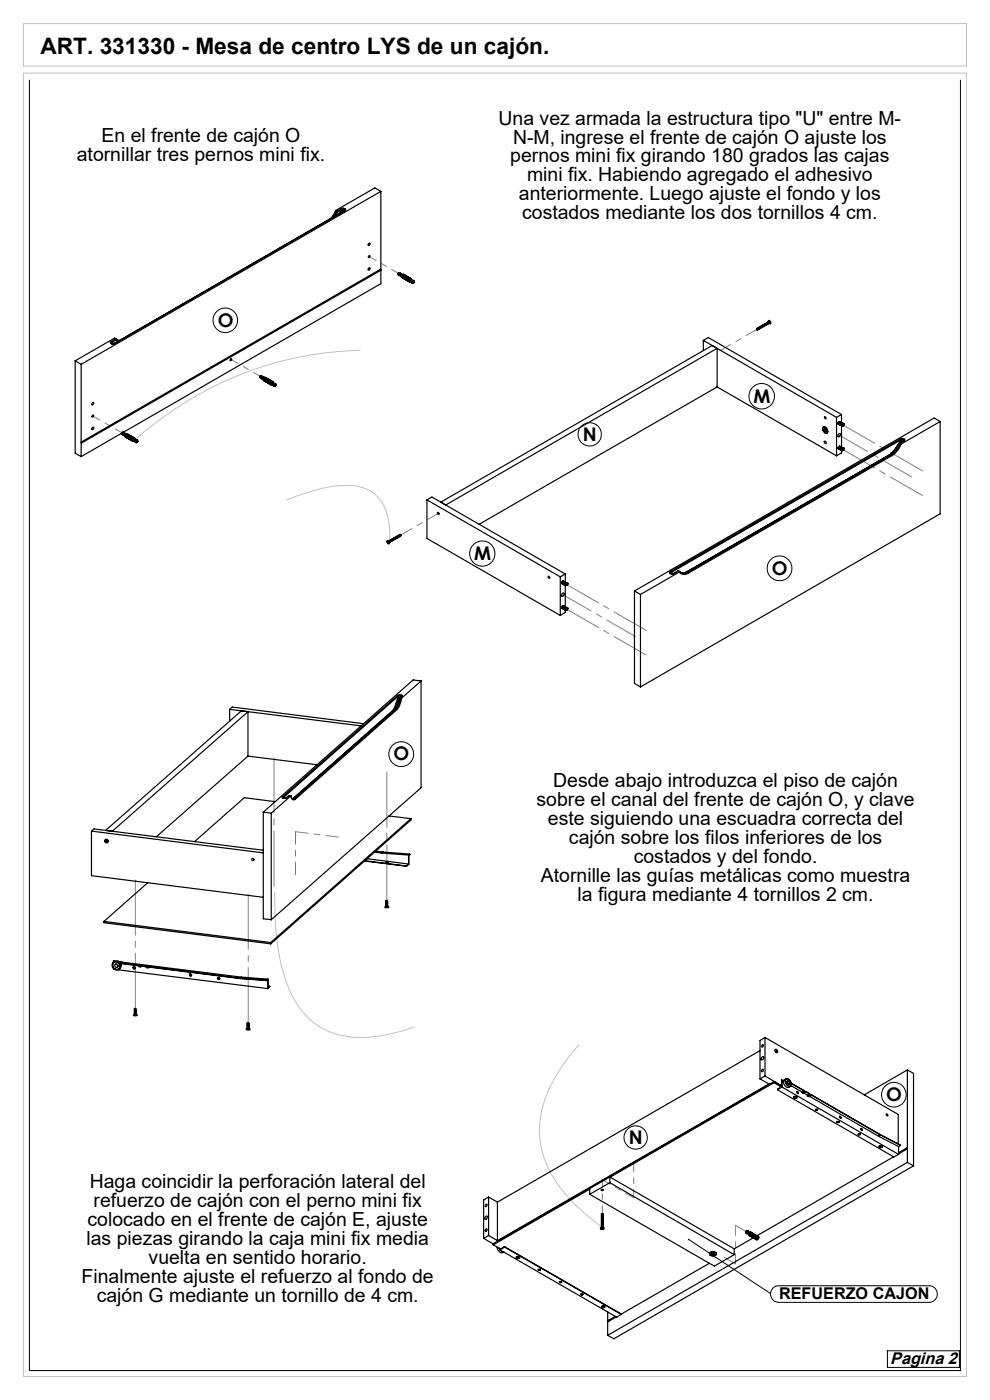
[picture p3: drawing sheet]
<svg xmlns="http://www.w3.org/2000/svg" width="210mm" height="297mm" viewBox="0 0 210 297" stroke-linecap="round" stroke-linejoin="round" font-family="sans-serif">
<path d="M5 15.5h200v276.5h-200zM5 5h200v9h-200zM76.4 74.3a74.7 74.7 0 0 0-48.2 19.3M60.7 106.1a33.9 33.9 0 0 1 13.4-3.1 7.9 7.9 0 0 1 8.1 6.5l.4 2.1v3.6M58.3 189.2a52 52 0 0 0 3 20.6 15.6 15.6 0 0 0 11 9.8 27.2 27.2 0 0 0 13.9-1.2l1.6-.5M122.8 221.6a33.5 33.5 0 0 0-7.9 14 19.4 19.4 0 0 0 4.8 17.4 42.8 42.8 0 0 0 8.2 7.5" fill="none" stroke="#c0c0c0" stroke-width=".21"/>
<g fill="none" stroke="#000" stroke-width=".21">
<path d="M6.2 17v273.8h197.5v-273.8M146.1 263l17.3 11.4M164 273.2l1-.4h32.1a1.76 1.76 0 0 1 1.7 1.7 1.76 1.76 0 0 1-1.7 1.8h-31.9a1.78 1.78 0 0 1-1.6-1.1 1.78 1.78 0 0 1 .4-2zM188.2 286.6h15.3v3.5h-15.3z"/>
<circle cx="47.8" cy="67.9" r="2.61"/>
<circle cx="125.1" cy="92.1" r="2.46"/>
<circle cx="161.6" cy="84.1" r="2.7"/>
<circle cx="102.3" cy="117.4" r="2.67"/>
<circle cx="165.4" cy="120.6" r="2.63"/>
<circle cx="85.1" cy="160" r="2.63"/>
<circle cx="189.6" cy="232.2" r="2.61"/>
<circle cx="134.8" cy="241.3" r="2.48"/>
</g>
<path d="M58.1 188v-27.2M82.1 191v-27.2M28.7 213.9v-27.2M52.7 217v-27.3" fill="none" stroke="#808080" stroke-width=".21" stroke-dasharray="15.2 1.3 1.3 1.3" stroke-dashoffset="3.5"/>
<path d="M152.7 74.4l7.9-4.5M93 108.9l-7.9 4.6M62.7 176.4v9.2M71.8 177.6l-9.1-1.2" fill="none" stroke="#808080" stroke-width=".21" stroke-dasharray="15.2 1.3 1.3 1.3" stroke-dashoffset="12.6"/>
<path d="M178.7 90.1l17 9.8M178.7 95.3l17 9.8M120.1 123.9l17 9.8M137.1 139l-17-9.8" fill="none" stroke="#808080" stroke-width=".21" stroke-dasharray="15.2 1.3 1.3 1.3" stroke-dashoffset="7.3"/>
<path d="M178 92.3l15.3 8.9M134.7 135l-15.3-8.9" fill="none" stroke="#808080" stroke-width=".21" stroke-dasharray="15.2 1.3 1.3 1.3" stroke-dashoffset="8.3"/>
<path d="M84.5 58l-6.2-3.6M49 76.3l6.2 3.6M19.7 88.3l6.2 3.5" fill="none" stroke="#808080" stroke-width=".21" stroke-dasharray="15.2 1.3 1.3 1.3" stroke-dashoffset="13.6"/>
<path d="M127.8 257.5v-7.2M134.4 254.1v-7.2" fill="none" stroke="#808080" stroke-width=".21" stroke-dasharray="15.2 1.3 1.3 1.3" stroke-dashoffset="13.5"/>
<path d="M127.8 250.3l6.6 3.8" fill="none" stroke="#808080" stroke-width=".21" stroke-dasharray="15.2 1.3 1.3 1.3" stroke-dashoffset="13.3"/>
<path d="M156 268.1l-2.3-1.4M158.4 261.3l-2.4-1.4" fill="none" stroke="#808080" stroke-width=".21" stroke-dasharray="15.2 1.3 1.3 1.3"/>
<path d="M156 259.9v8.2" fill="none" stroke="#808080" stroke-width=".21" stroke-dasharray="15.2 1.3 1.3 1.3" stroke-dashoffset="13.1"/>
<path d="M146 262.9a.16 .16 0 0 1 .2 0 .16 .16 0 0 1-.1 .2 .16 .16 0 0 1-.2-.2l.2 .1z" fill="#000"/>
<g fill="none" stroke="#000" stroke-width=".25">
<path d="M71.2 44.7l-1 1.7M71.2 44.7v.1M71.2 44.8l-.9 1.4M71.2 44.7l.3 .1M71.2 44.8l.2 .1M71.4 44.9l.2 .1M71.4 44.9l-.6 1.1M71.5 44.8l.1 .2M71.5 44.8l-.1 .1M71.6 45l-.4 .8M72.4 44.3l.1 .1M72.4 44.3l-.9 .5"/>
<path d="M72.5 44.4l-.9 .6M72.5 44.4l-.5 .9M72.9 44.3l-.4 .1M72.9 44.3l.3 .1M72.9 44.3l-.5 .7M73 44.2l-.6 .1M73 44.2l-.1 .1M73 44.2l.2 .2M73.1 44.7h.1M73.1 44.7l-48.9 28.2M73.1 44.7l-48.8 28.2M73.2 44.4l-.1 .3"/>
<path d="M73.2 44.4l-.2 .3M73.2 44.4l.1 .1-.2 .2M73.2 44.4h.1M78.1 51.7l.4-.1a.31 .31 0 0 1-.1 .3 .31 .31 0 0 1-.3 .1zM78.2 56.9l.3-.1a.26 .26 0 0 1 0 .4 .26 .26 0 0 1-.4 0zM78.2 54.3l.1-.1a.19 .19 0 0 1 .1 .3 .19 .19 0 0 1-.3 0zM80.5 57.2l.3 .2-63.5 36.6M80.8 57.1l-63.5 36.7M80.8 40.6l-1.3-.7-8.3 4.8M80.8 40.6v19.6l-54.6 31.5M80.8 40.6l-63.6 36.7M84.3 58.2l.2 .1"/>
<path d="M84.4 58.1h.1M84.4 58.1l-.1 .1M84.5 58.1v.1M84.5 58.1l-.2 .1M84.7 58.3l-.1-.2 .2-.2a.28 .28 0 0 0-.3 .2 .28 .28 0 0 0 .2 .3M84.7 57.9h-.2l-.1 .2M84.7 58.3h.1M85.2 58.2l-.1-.1-.2 .2 .2 .3M85.3 58.2h-.2l-.1 .3a.19 .19 0 0 1-.2-.2 .19 .19 0 0 1 .2-.2v-.1a.27 .27 0 0 0-.3 .2 .27 .27 0 0 0 .2 .3M85.4 58.6l1.2 .7v.4l-1.2-.8zM85.4 58.7v.2M85.4 58.9l1.1 .6"/>
<path d="M85.4 58.9h.1M85.7 58.4l.1-.1-.3 .2 1.2 .7 .3-.2M85.7 58.4l-.2 .1M85.7 58.4l1.1 .6M87.2 59.1l.1 .3v-.1a.26 .26 0 0 0-.4 .1 .26 .26 0 0 0 .1 .4l.1-.1-.3 .1M87.2 59.1l-1.7-1-.1 .1a.45 .45 0 0 0-.2 .7l1.6 .9M87.2 59.1a.43 .43 0 0 0-.4 .2 .43 .43 0 0 0 0 .5M87.4 59.5l-.4-.1v.2l.3 .2M87.6 59.5l-.3 .1v.4M87.7 59.8h.1M87.7 59.9h.1M87.7 60h.1"/>
<path d="M87.7 59.7v.3M87.7 59.7h.1M87.8 59.5v.5l-.3 .1M87.8 59.8h.1M87.8 59.8l-.2 .2v-.1M15.9 76.5l1.3 .8M15.9 76.5v19.7l1.3 .7M17.2 77.3v19.6M23.5 72.8h.1M23.5 72.8l.2 .2M23.5 72.8l.3 .1M23.5 72.8l.5 .2"/>
<path d="M23.6 72.5l-.2 .2 .1 .1M23.6 72.5l.1 .1M23.7 72.6l-.2 .2M23.7 72.6l.5 .2M23.8 72.9l-.1 .1M23.8 72.9v.1M24.2 72.9l-.4 .1M24.2 72.9h.1M24.3 71.8l.3 .1M24.3 71.8l-8.4 4.7M24.3 72.9l-.6 .1M24.6 71.9l.1 .2"/>
<path d="M24.6 71.9l-1 .6M24.6 71.9l.1 .1M24.6 71.9h.1M24.7 72l.5 .3M24.7 72.1l.3 .3M24.7 72v.1M24.7 72.1l-1 .5M24.8 72.1l.6 .1zM55.3 79.7l-.2 .3M55.5 79.8h-.2l-.1 .2 .1 .1M55.5 79.8v-.1a.28 .28 0 0 0-.3 .2 .28 .28 0 0 0 .1 .3M87.3 60v-.1a.33 .33 0 0 1 .1-.3 .33 .33 0 0 1 .4-.1l-.3 .2v.4"/>
<path d="M87.3 60l.2 .1M149.2 72.2v2.2M149.2 72.2l28.2 16.3M149.2 72.2l1-.6 28.3 16.3M152.1 73.9v8.2M160.6 69.6l.2 .1v.3l-.3-.2zM160.6 69.9v.1M160.6 69.9l.1 .1M160.7 69.6h.2l.1 .3-.2-.3M160.7 70h-.1M160.7 69.7l.2 .1M160.8 69.9h-.1"/>
<path d="M160.9 69.6l.1 .1M160.9 69.5l.2 .3-.1-.3-.2 .1M160.9 69.5h.4v.2l-.2-.2M161 69.5l.1 .2M161.1 69.4h.2l.1 .2-.2-.2M161.1 69.4l.2 .2M161.3 69.4l.1 .1M161.4 69.2l.2 .2M161.5 69.2l.2 .2a.19 .19 0 0 0-.1-.3 .19 .19 0 0 0-.2 .1 .19 .19 0 0 0 .1 .3h.1l-.1-.2h-.2M161.5 69.1h.2l.1 .3-.2-.3M161.6 69.2l.1 .2M161.7 69.1l.2 .1"/>
<path d="M161.8 69l.2 .3-.1-.3-.2 .1M161.9 69l.1 .1M161.9 69.2h.1M161.9 69l.2 .2-.1-.3-.2 .1M162 68.9h.2l.1 .2-.2-.2M162 68.9l.1 .2M162 69.1v.1M162.2 68.8l.2 .3-.2-.4 .1 .3M162.3 68.8l.1 .1M162.3 68.7l.3 .3-.2-.4-.2 .2M162.4 68.6h.2l.1 .3-.2-.3M162.4 68.7l.2 .2"/>
<path d="M162.6 68.6l.1 .2M162.7 68.5l.1 .2M162.8 68.5l.1 .2 .1-.1-.3-.1 .1 .3-.1-.3-.2 .1M162.8 68.4h.2l.1 .2-.2-.2M162.8 68.4l.2 .2M163 68.4l.1 .1M163.1 68h.1a.32 .32 0 0 1 .3 .3 .32 .32 0 0 1-.3 .3v-.3h-.3zM19.5 85.6l.2-.2a.24 .24 0 0 1 .1 .4 .24 .24 0 0 1-.3 0zM19.6 88.1l.2-.1a.2 .2 0 0 1 0 .3 .2 .2 0 0 1-.3 .1zM19.6 90.7l.2-.1a.23 .23 0 0 1 0 .4 .23 .23 0 0 1-.3-.1zM25.7 92l.2 .2M25.8 91.9v.1"/>
<path d="M25.8 91.9l-.1 .1M25.8 91.9l-8.6 5M25.8 92l.1 .1M25.8 92h-.1M26.1 92.2h.1M26.1 92.2l-.1-.1a.19 .19 0 0 1 0-.2 .19 .19 0 0 1 .2-.1v-.1a.29 .29 0 0 0-.3 .2 .29 .29 0 0 0 .2 .4M26.1 91.7h-.2l-.1 .2M26.2 92.3h.1M26.2 92.3v-.1a.19 .19 0 0 1 0-.2 .19 .19 0 0 1 .2-.1v-.1a.27 .27 0 0 0-.3 .2 .27 .27 0 0 0 .3 .4M26.3 92.3l.2 .1M26.6 92l-.2-.1-.2 .4 .3-.3 .2 .1M26.8 92.5l1.2 .7v.3l-1.2-.7z"/>
<path d="M26.8 92.5v.2M26.8 92.7l1.1 .7M26.8 92.7v.1M26.9 92.2l.3-.1 1.2 .7-.3 .2zM27.1 92.2l-.2 .1M27.1 92.2l1.1 .6M27.2 92.1l-.1 .1M28.6 93l.1 .3M28.6 93l-1.6-1-.4 .2v.5l1.6 .9M28.6 93l-.4 .2v.4M28.6 93.3l-.1-.2a.27 .27 0 0 0-.2 .2 .27 .27 0 0 0 .1 .3h.1h-.3M28.7 93.8l.2 .1"/>
<path d="M28.8 93.3l-.3-.1-.1 .1 .2 .3M29 93.7h.1M29 93.3l-.3 .1v.4M29 93.6h.2l-.1 .3-.1-.1zM29 93.3l-.3 .2v.3M29 93.3l.2 .1M29.1 93.6v.2M29.1 93.6v.1M29.1 93.7v.1M29.1 93.8h.1M29.1 93.7h.1M29.2 93.4v.1a.3 .3 0 0 1 0 .3 .3 .3 0 0 1-.3 .1"/>
<path d="M29.2 93.4l-.3 .2v.3M29.2 93.6v.1M29.2 93.7l-.2 .1 .1-.1M55.5 80.3l-.1-.2 .2-.3a.28 .28 0 0 0-.3 .2 .28 .28 0 0 0 .2 .3M55.5 80.3h.1M55.8 80v-.1a.27 .27 0 0 0-.3 .2 .27 .27 0 0 0 .2 .3M56 80.1l-.3-.1-.1 .3 .2 .1M56 80.1h.1M56.1 80.7v-.2l1.2 .7v.3M56.1 80.5v.2M56.1 80.7l1.1 .7M56.2 80.3l.2-.2 1.2 .8-.2 .1z"/>
<path d="M56.4 80.3l-.2 .1M56.4 80.3l1.1 .6M56.4 80.1v.2M57.9 81l.1 .3M57.9 81l-1.6-1a.43 .43 0 0 0-.4 .3 .43 .43 0 0 0 0 .4l1.6 1M57.9 81a.48 .48 0 0 0-.4 .7M58 81.3v-.1a.21 .21 0 0 0-.3-.1 .21 .21 0 0 0-.1 .3v.2h.2l-.3 .1M58 81.8l.2 .1M58.1 81.4l-.2-.2-.2 .1v.2l.3 .1M58.3 81.7l.1 .1M58.3 81.3a.31 .31 0 0 0-.3 .2 .31 .31 0 0 0 0 .3M58.3 81.6l.2-.1v.2l-.2 .2z"/>
<path d="M58.3 81.3a.33 .33 0 0 0-.3 .2 .33 .33 0 0 0 0 .3M58.3 81.3l.2 .1M58.4 81.6v.1M58.4 81.6l-.1 .2h.1M58.4 81.8h.1M58.4 81.7v.1M58.5 81.7h.1M58.5 81.4l.1 .2M58.5 81.4a.34 .34 0 0 0-.3 .2 .34 .34 0 0 0 0 .3M58.5 81.7h-.1M58.5 81.6v.1M58.5 81.6l-.1 .1"/>
<path d="M58.6 81.6l-.2 .3h-.2M152.1 82.1l25.3 14.6M152.1 82.1l-50.5 29.1M174.6 90.6a.81 .81 0 0 1 .8 .4 .81 .81 0 0 1 0 .9 .9 .9 0 0 1-.8-1.3zM174.6 90.6a.82 .82 0 0 1 .8 .4 .82 .82 0 0 1 0 .9 .94 .94 0 0 1-.8-1.3zM174.9 91.2l.1 .1M174.9 93.6h.1a.27 .27 0 0 1 .3 .2 .27 .27 0 0 1-.2 .3l-.3-.3zM174.9 88.4h.1a.21 .21 0 0 1 .2 .2 .21 .21 0 0 1-.2 .2zM174.9 91.2h.2M174.9 91.1v.1M174.9 91.2h.1M175 91.2l-.1-.2v.2"/>
<path d="M175 91.3v.1M175.1 91v.5l-.1-.1M175.1 91.4h.1M175.1 91.1l-.1 .1M175.1 91.2l-.1 .1M175.1 91.4h-.1M175.1 91.3l.2 .1zM175.1 91h-.1v.2M175.1 91.2l.2 .1M175.4 91.3v.2M175.4 91.5h.1M175.4 91.5h-.1"/>
<path d="M175.5 91.5l-.2-.2v.2M175.5 91.5h-.2M177.4 88.5v8.2M177.8 95.1v.1M177.8 95.1l.3-.5 .7 .5M177.8 89.8l.7 .5M177.8 89.8l.7 .4M177.8 89.8l.6 .4M177.8 95l.7 .4M177.8 95.1l.6 .4M177.8 89.7l.7 .4M177.8 94.9l.7 .4"/>
<path d="M177.8 95.1l.7 .5M177.8 94.8l.7 .4M177.9 92.1a.25 .25 0 0 1 .4-.1 .25 .25 0 0 1-.1 .4 .27 .27 0 0 1-.4 .3 .27 .27 0 0 1 0-.5zM177.9 89.6l.6 .4M177.9 94.8l.6 .4M177.9 89.5l.7 .4M178 89.5l.7 .3M178 94.7l.6 .4M178 94.7l.7 .4M178 89.4l.8 .4M178.1 94.6l.7 .4M178.2 89.5h-.3l-.1 .3"/>
<path d="M178.4 95.4l-.6-.4 .7 .5M178.5 90.3h.1M178.5 90.2v.1M178.5 90.2h.1M178.5 90.1v.1M178.5 90.1h.1M178.5 95.5h.1M178.5 95.4v.1M178.5 95.4h.1M178.5 95.3v.1M178.5 95.3h.1M178.5 90.2h-.1"/>
<path d="M178.5 95.4l-.7-.4 .7 .4M178.5 90v.1M178.5 90h.1M178.5 95.6h.1M178.5 95.5v.1M178.5 95.2h.1M178.5 87.9v1.8M178.5 90.3v4.6M178.5 95.2v.1M178.5 95.5v.6l-1.1 .6M178.5 90.1l-.7-.4 .7 .4M178.5 90.3l.1 .1"/>
<path d="M178.5 95.2l-.7-.3 .7 .4M178.5 87.9l-1.1 .6M178.5 90l-.7-.4 .7 .4M178.6 90.3h.1M178.6 89.9h.1M178.6 95.6h.1M178.6 95.1h.1M178.6 89.9l-.1 .1M178.6 95.1l-.1 .1M178.6 95.1l-.7-.3 .7 .3M178.6 95.5h.1M178.6 89.8l.2 .1"/>
<path d="M178.6 89.8v.1M178.7 90.3h.1M178.7 95.5h.1M178.7 89.8h.1M178.7 89.9l.2 .2-.3 .2zM178.7 95.1h.1M178.7 95.1l.2 .2-.3 .2zM178.7 95.5l-.1 .1M178.8 89.8h.1M178.8 90.3h.1M178.8 95.1h.1M178.8 95.5h.1"/>
<path d="M178.8 89.8l-.2 .1M178.8 95v.1M178.8 90.2h.1M178.8 89.8l-.7-.4 .7 .4M178.8 95l-.1 .1M178.8 89.9h.1M178.8 95.4h.1M178.8 89.8v.1M178.8 90.1h.1M178.8 95.1h-.2M178.8 95.3v.1M178.9 89.9h.1"/>
<path d="M178.9 89.9v.1M178.9 90h.1M178.9 90.1h.1M178.9 95.1h.1M178.9 95.1v.1M178.9 95.2h.1M178.9 95.3h.1M188.8 96.4h.1M188.8 96.4l-43.1 24.9M188.9 96.4l-43.1 24.9M188.9 96.4l.2 .1M189.1 96.5l.1 .2"/>
<path d="M189.1 96.5l-43.2 24.9M189.2 96.7l-43.2 24.9M190 95l-1.2 1.4M190 95l.2 .1M190.7 94.1l-.9 1.5-1 .8M190.7 94.1h.1M190.7 94.2a4.5 4.5 0 0 1-1.8 2.2M190.7 94.2l.2 .1M190.7 94v.1M190.7 94h.1M190.8 94l-.1 .2M190.8 94l.3 .2"/>
<path d="M190.9 94.3a4.5 4.5 0 0 1-1.8 2.2M191.1 93.1l.1 .2M191.1 94.2l-.2 .1M191.1 93.1l-48.9 28.2M191.2 94.2h-.1M191.2 94.2l-.3 .6a5.1 5.1 0 0 1-1.7 1.9M191.2 93.3l-48.9 28.2M191.2 93.3l-1.2 1.7M191.5 93.1l-.3 .2M191.5 93.1l.3 .2M191.5 93.1l-.5 .8M191.6 93l-.5 .1"/>
<path d="M191.6 93l-.1 .1M191.6 93l.3 .2M191.7 93.5h.1M191.7 93.5l-1 .5M191.8 93.5l-1 .5M191.8 93.3l-.1 .2M191.8 93.3l-.2 .2M191.9 93.2v.1l-.1 .2M191.9 93.2l-.1 .1M199.4 89.4l-1.2-.7-63.6 36.7M199.4 89.4l-8.2 4.8M199.4 89.4v19.6l-63.5 36.7"/>
<path d="M82.1 114.7a.37 .37 0 0 1 .5 .2 .37 .37 0 0 1-.2 .5l-.2-.2zM82.2 115h.2M82.2 115l.1 .1M82.2 114.9h.1M82.2 114.9v.1M82.3 115.1v.1M82.3 114.7l.3 .3M82.4 115.1l.1 .1zM82.4 115l.1 .1M82.4 114.9l-.1-.1v.4M82.4 115l-.1 .1M82.4 115.2h-.1"/>
<path d="M82.4 114.8l.3 .1-.1 .1M82.6 114.9v.1M82.6 115h.1M82.6 114.8l.1 .1M82.6 115v.2M82.7 114.7l.2 .3-.1-.3-.3 .1M82.7 114.6h.2l.1 .3-.2-.3M82.8 114.7l.1 .2M82.8 114.6l.2-.1 .1 .3-.2-.2M82.9 114.6l.1 .2M83 114.5l.1 .2M83.1 114.5l.2 .2-.1-.3-.2 .1"/>
<path d="M83.1 114.4h.2l.1 .2-.2-.2M83.2 114.4l.1 .2M83.3 114.3a.2 .2 0 0 1 .2 0 .2 .2 0 0 1 0 .3l-.1-.3M83.3 114.4l.1 .1M83.3 114.6h.1M83.5 114.3l.1 .1M83.5 114.2l.2 .2a.18 .18 0 0 0-.1-.2 .18 .18 0 0 0-.2 .1M83.5 114.2h.3l.1 .2-.3-.2 .1 .2M83.7 114.1v-.1a.18 .18 0 0 1 .2 0 .18 .18 0 0 1 0 .3l-.1-.2M83.7 114.1l.2 .2M83.9 114l.1 .2M83.9 114l.3 .2a.2 .2 0 0 0-.1-.2 .2 .2 0 0 0-.3 0"/>
<path d="M84 113.9h.2l.1 .2-.2-.2M84 114l.1 .1M84.1 113.8a.18 .18 0 0 1 .3 0 .18 .18 0 0 1-.1 .2l-.1-.2M84.2 113.9l.1 .1M84.2 113.8h.3v.2l-.1-.2M84.3 113.8l.1 .1M84.5 113.7l.1 .1M84.5 113.6h.2l.1 .2-.1-.2M84.5 113.7l.2 .2a.2 .2 0 0 0-.1-.3 .2 .2 0 0 0-.2 .1M84.6 113.6l.1 .2M84.6 113.8v.1M84.7 113.5h.2v.3l-.1-.3"/>
<path d="M84.7 113.6l.1 .1M84.8 113.4l.1-.1 .3 .3-.3-.1M85.1 113.6h-.1M90.6 106v8.2l28.3 16.4M90.6 106l28.3 16.4M90.6 106l1-.6 28.3 16.4M93.5 106.5l57.6-33.2 1 .6-57.6 33.2zM116.3 122.2l.3 .2v.2a.24 .24 0 0 1-.3-.1 .24 .24 0 0 1 0-.3zM118.9 122.4v8.2M119.2 123.5l.7 .5M119.2 123.6l.6 .4M119.2 123.6l.6 .5"/>
<path d="M119.2 123.7l.7 .5M119.2 123.8l.7 .4M119.2 128.8l.7 .4M119.2 128.9l.6 .4M119.2 128.9l.6 .5M119.2 129l.7 .4M119.2 123.5l.7 .4M119.2 128.7l.7 .3M119.2 128.7l.7 .4M119.2 125.9h.1a.23 .23 0 0 1 .3 0 .23 .23 0 0 1 0 .3l-.2 .3a.25 .25 0 0 1-.3-.1 .25 .25 0 0 1 .1-.4zM119.2 123.4l.7 .4M119.3 123.4l.6 .4"/>
<path d="M119.3 123.3l.7 .4M119.3 128.5l.7 .4M119.4 123.3l.7 .4M119.4 128.5l.7 .4M119.4 123.3l.8 .4M119.5 123.3l.7 .4M119.5 128.5l.7 .4M119.5 123.3a.35 .35 0 0 0-.3 .5M119.5 128.5a.32 .32 0 0 0-.3 .5M119.8 124.1h.1M119.8 124v.1M119.8 124h.1"/>
<path d="M119.8 129.3h.1M119.8 129.2h.1M119.8 124.1l.1 .1M119.8 129.2l-.6-.4 .6 .4M119.9 124.1v.1M119.9 124.1h.1M119.9 123.9v.1M119.9 123.9h.1M119.9 124.2h.1M119.9 129.4h.1M119.9 129.1v.1M119.9 129.1h.1"/>
<path d="M119.9 123.9l-.1 .1M119.9 123.9l-.7-.4 .7 .4M119.9 124.1h-.1M119.9 129.4h.2M119.9 129.2h-.1M119.9 123.8v.1M119.9 123.8h.1M119.9 129v.1M119.9 129h.1M119.9 129.1v.3M119.9 121.8v1.7M119.9 124.2v4.5"/>
<path d="M119.9 129.4v.5l-1 .7M119.9 121.8l-1 .6M120 124.2h.1M120 123.8h.1M120 129.4h.1M120 129h-.1M120 129h.1M120 129l-.7-.4 .6 .4M120 123.7h.1M120 128.9l.2 .1M120 128.9v.1M120.1 129.4h.1"/>
<path d="M120.1 128.9h.1M120.1 123.7h.1M120.1 124.1l-.2 .1M120.1 123.7l-.2 .1M120.1 128.9h-.1M120.1 124.1h.1M120.1 129.4h-.1M120.1 129.3h.1M120.2 123.7h.1M120.2 124.1h.1M120.2 128.9h.1M120.2 129.3h.1"/>
<path d="M120.2 128.9v.1M120.2 124h.1M120.2 129.2h.1M120.2 123.8h.1M120.2 123.9h.1M120.2 129h.1M120.2 129.1h.1M120.2 123.7v.2M120.2 123.8v.1M134.6 135v.3M134.6 125.4l1.3 .7M134.6 125.4v19.6l1.3 .7"/>
<path d="M135.9 126.1v19.6M142.1 121.6h.1M142.1 121.6l.4 .2M142.2 121.6l.4 .2M142.2 121.3l-.1 .3M142.2 121.3l.1 .2M142.3 121.5l-.1 .1M142.3 121.5l.6 .2M142.5 121.8h.1M142.8 121.7l-.3 .1M142.8 121.7h.1M142.9 121.7l-.4 .1"/>
<path d="M143.8 121.1h.2M143.8 121.1h.1M143.8 121.1l-1 .6M143.9 121.1h.1M143.9 121.1l-1 .6M143.9 121.1l.2 .2M144 121.1l.1 .1M144.1 121.4a1.37 1.37 0 0 0 1.9 .2M144.1 121.4l-8.2 4.7M144.1 121.2l.4 .3M144.1 121.3v.1M144.1 121.2h.1"/>
<path d="M144.1 121.2v.1M144.4 121.5h.1M145.7 121.3l-.9 .3-.4-.1M145.7 121.3h.1M145.8 121.3l-.7 .3-.8-.1M145.8 121.3l.1 .1M145.9 121.4l.1 .2M145.9 121.4l-.9 .3-.5-.2M48.7 150.5l27.9 3.5M48.7 150.5l.5-.5 27.9 3.5M48.7 150.5v2.5M51.2 150.8l-28.8 25.4 1.4 .2 28.8-25.4v9.4"/>
<path d="M83.7 150.4h.1M83.7 150.4l-21.5 19M83.8 150.4l-21.5 19M83.8 150.4h.3M83.9 149.4l.2 .1M83.9 149.4l-.6 1.4M84.1 150.4l.1 .1M84.1 150.4l-21.6 19M84.1 149.5l-.4 .9M84.1 149.5h.1M84.2 150.5l-21.5 19M84.3 147.6l.2 .1"/>
<path d="M84.3 147.6l-24.4 21.5M84.5 147.7l-24.5 21.6M84.5 147.7l-.6 1.7M84.6 148.2l-.4 1.4-.5 .8M84.6 148.2h.1M84.7 148.1l-.1 .1M84.7 148.2l-.3 1.2-.6 1M84.7 147.5l-.2 .2M84.7 148.2h.3M84.7 147.5l-.6 2M84.7 147.5l.4 .1M84.8 147.4l-.5 .2"/>
<path d="M84.8 148.1l-.1 .1M84.8 147.4l-.1 .1M84.8 148.1h-.1M84.8 147.4l.4 .1M84.8 148.1h.3M85 148.2l-.5 1.5-.4 .7M85.1 148.1l-.1 .1M85.1 147.6l.1 .1M85.1 147.6l-.1 .2M85.2 147.7h.1M85.2 147.5l.1 .2M85.2 147.5l-.1 .1"/>
<path d="M85.2 147.7l-.5 .4M85.2 148.1h-.1M85.2 148.1l-.4 1.5-.6 .9M85.3 147.7h-.1M85.3 147.7l-.5 .4M89.3 144.5l-1.7-.3-31.8 28.1M89.3 144.5l-4.1 3.6M89.3 144.5v22.6l-31.8 28M19.4 176.3l.5-.4 35.9 4.5M19.4 176.3l36.4 4.6M19.4 176.3v9.5l36.4 4.6M22.4 178.4h.1"/>
<path d="M22.4 178.4l.1 .1M22.4 178.4h.2M22.5 178.4l.1-.2 .2 .3h-.2M22.5 178.5l.1 .2v-.2M22.6 178.2v.2h-.2M22.6 178.4v.2M22.6 178.4l-.1 .1M22.6 178.5h.2M52.6 160.4l14.6 1.8M52.6 160.4l-19.4 17.1M55.8 172.3l1.7 .2M55.8 172.3v22.6l1.7 .2"/>
<path d="M57.5 172.5v22.6M58.4 170.1l-6.6-.9-10.5 9.3M59.9 169.1l.1 .2M60 169.3h.1M60 169.3h.4M60.7 169.2l-.3 .1M60.7 169.2h.2l-.5 .1M61.3 168.8h-.1h.1M61.3 168.8h.1M61.3 168.8l-.6 .4M61.3 168.8h.4M61.7 168.8v.2a.46 .46 0 0 0 .3 .5 .46 .46 0 0 0 .5-.1"/>
<path d="M61.7 168.9a.72 .72 0 0 0 .8 .7l.2-.1M61.7 168.8v.1M61.7 168.9l-4.2 3.6M62.3 169.4l-.3 .1 .2-.1M62.3 169.4h-.1M62.3 169.4h.2M62.5 169.4l.2 .1M82.5 173.1l4.7 .6M87.2 173.7l-29.8 26.3M87.2 173.7v.3l-29.8 26.2M22 195.5l35.4 4.5M22 195.5v.3l35.4 4.4"/>
<path d="M31.4 187.3l-9.4 8.2M57.4 200v.2M77.3 182.7l8.8 1.1M77.4 182.6l8.7 1.1M77.9 182.2l8.8 1.1M79.4 180.8l1.6 .2M79.7 180.5l1.6 .3M81 181l5.7 .4M81.3 180.8l-.3 .2M81.3 180.8l5.6 .4M81.8 182.9h.5zM81.8 183h.5"/>
<path d="M81.9 191.3h.1M81.9 191.5l.1 .1M81.9 191.7h.1M81.9 191.9h.1M81.9 192.1h.1M81.9 191.1l.1 .1M81.9 191.1h.1M81.9 192.2l-.2 .2 .1 .2 .6-.1-.2-.3M82 191.3h-.1M82 191.8l-.1 .1M82 191.1h-.1M82 191.7l.3 .1-.4 .1"/>
<path d="M82 192.1l.2-.1-.2 .3M82 191.1h.1M82 191.2h.1M82 191l.2 .1zM82 192.1v.2M82 192.2l-.2 .1h.2l.2-.1M82 191v.1M82 191.2v.1M82 191.3v.1M82 191.6h.1M82 191.7v.1M82 191.9v.1"/>
<path d="M82 192.3h.1M82 191.1v.1M82 192.3h.2zM82.2 191.3v.2h-.4l.2-.1M82.2 191.5v.2h-.4l.2-.1M82.2 191.9v.1h-.4h.2M82.2 191.5l-.2 .1M82.2 191.9h-.2M82.2 191.3h-.2M82.2 191.1v.2h-.3M82.2 192.1l.1 .1-.3 .1M82.2 191v.2l-.2 .1"/>
<path d="M82.2 191.3l-.2 .1M82.2 191.7l-.2 .1M82.2 191.9l-.2 .1M82.2 191.3h.1M86.1 183.8h.2M86.1 183.7v.1M86.3 183.7v.1M86.3 183.7h-.2M86.7 183.3l-.4 .4M86.7 181.4v1.9M86.9 181.2l-.2 .2M86.9 181.2l-.2 .3v1.9l-.4 .4"/>
<path d="M24 204.1a.92 .92 0 0 1 1.4 .4 .92 .92 0 0 1-.6 1.3 .99 .99 0 0 1-.9-.6 .99 .99 0 0 1 .1-1.1zM24 204.1a.97 .97 0 0 1 1.5 .1 .97 .97 0 0 1-.2 1.4M24.1 205.5v.1h.2M24.1 203.9v.2M24.1 203.9h.2M24.1 204.2a.86 .86 0 0 0 0 1.2 .86 .86 0 0 0 1.2 .1M24.4 204.6a.35 .35 0 0 1 .5 0 .35 .35 0 0 1 0 .5M24.9 205.1h.1M25 205.7l31.8 4M25.3 204l25.9 3.3M25.4 204.1h.5l-.2 .2M25.7 204.3l3.7 .6 .2 .2h.2"/>
<path d="M25.7 204.3l3.7 .5M28.3 205.1a.27 .27 0 0 0 0 .3 .27 .27 0 0 0 .3 .1M28.5 214.1v.2l.4-.1-.1-.1M28.5 214.2v.3l.4-.2-.1-.1M28.5 214.5v.1M28.5 214.6v.2l.4-.1-.1-.1M28.5 214.8v.2l.4-.1-.1-.1M28.5 215l.1 .2M28.5 215.2l-.2 .2 .3 .1 .5-.1-.2-.2M28.6 214v.1M28.6 214h.1M28.6 214h.2z"/>
<path d="M28.6 215.1v.2l.3-.1M28.6 214.1h.1M28.6 215.2h.1M28.8 214.4l-.2 .1M28.8 214.6l-.2 .1M28.8 214.8h-.2M28.8 215h-.2M28.8 215.2h-.2M28.8 214.2l-.2 .1M28.8 214.4v.2h-.3M28.8 215l.1 .1-.3 .1M28.8 214.1l-.2 .1"/>
<path d="M28.8 214.2l-.2 .2M28.8 214.4l-.2 .2M28.8 214.6l-.2 .2M28.8 214.8l-.2 .1M28.8 215l-.2 .2M28.8 214v.1M28.8 214.8h.1M29.4 204.8l.1 .1M29.5 204.9l.1 .1M29.6 204.6l.1 .1M29.6 204.6l.6 .1M29.6 204.6l-.2 .2"/>
<path d="M29.7 204.7l-.2 .2M29.7 204.7l.1 .1M29.8 204.8l.2 .1M29.8 204.8l-.2 .2M29.9 204.9l-.3 .1M30 205l-.2 .1M30 205h.1M30 205l1 .1 .3 .2 .3-.1M30 204.9h-.1M30 204.9l1 .1M30.2 204.7l-.3 .2M30.2 204.7l-.2 .2"/>
<path d="M31 205l.1 .1M31.1 205.1l.1 .1M31.2 204.8l.1 .1M31.2 204.8l.6 .1M31.2 204.8l-.2 .2M31.3 204.9l-.2 .2M31.3 204.9l.1 .1M31.4 205l.1 .1M31.4 205l-.2 .2M31.5 205.1l-.2 .1h-.1M31.5 205.2h.1M31.6 205.1h-.1"/>
<path d="M31.6 205.2l19.4 2.4 5.6 .4M31.6 205.1l19.4 2.4M31.8 204.9l-.3 .2M31.8 204.9l-.2 .2M40.3 206.6a.26 .26 0 0 0 0 .3 .26 .26 0 0 0 .3 .1M46.2 207.4a.28 .28 0 0 0 .1 .3 .28 .28 0 0 0 .3 0M51 207.5l5.6 .5M51.2 207.3l-.2 .2M51.2 207.3l5.6 .4M52.5 217.3h.1M52.5 217.4v.1M52.5 217.6v.1"/>
<path d="M52.5 217.8v.1M52.5 218h.1M52.5 217.1h.1M52.5 218.2l-.3 .2 .4 .1a.26 .26 0 0 0 .3 .1 .26 .26 0 0 0 .1-.3l-.2-.1M52.5 217.4h.1M52.5 217.6h.1M52.5 217v.1M52.5 217.9h.2M52.5 217.3l.2-.1-.2 .2M52.5 217h.1M52.5 217h.2zM52.5 218.2h.1"/>
<path d="M52.5 218.2h-.1h.4M52.5 217.1v.1M52.5 217.3v.1M52.5 217.5v.1M52.5 217.7v.1M52.5 217.9h.1M52.5 218v.2M52.6 218.2h.1M52.6 217.1h.1M52.6 217v.1M52.7 217.1l.1 .1h-.4h.1M52.7 217.6l.1 .2h-.4h.1"/>
<path d="M52.7 217.8l.1 .2h-.4l.1-.1M52.7 217.4l-.2 .1M52.7 217.6l-.2 .1M52.7 218h-.2M52.7 218.2h-.1M52.7 217.3l.1 .1h-.3M52.7 217.4l.1 .2h-.3M52.7 218l.1 .1-.2 .1M52.7 217l-.2 .2M52.7 217.4l-.2 .2M52.7 217.7l-.2 .1M52.7 217.9h-.2"/>
<path d="M52.7 218l-.1 .2M52.7 217.6v.1M56.6 208l.2-.1v1.8M56.6 208h.1M56.8 207.7l-.2 .3M56.8 207.7v1.9l.4-.3M56.8 209.2l.4 .1M57.2 209.3l-.4 .4M161.2 228.9l2 1.1-57.7 33.2M161.2 222.9l-55.7 32.1M161.6 226.9l.2-.1a.26 .26 0 0 1 .1 .4 .26 .26 0 0 1-.4 .1zM161.7 221.6a.21 .21 0 0 1 .3 .1 .21 .21 0 0 1-.1 .3l-.2 .1a.27 .27 0 0 1-.2-.2 .27 .27 0 0 1 .2-.3z"/>
<path d="M161.7 224.2h.1a.34 .34 0 0 1 .1 .4 .34 .34 0 0 1-.4 .2zM162.3 220.1v8.2M162.3 220.1l28.2 16.3v6.3M162.3 228.3l3.5 2M162.3 228.3l-1.1 .6M162.3 220.1l-1.1 .6v8.2M164.2 229.4l-59.6 34.4v.3M164.2 229.4v.3M164.2 229.7l-34.8 20M164.2 229.4l1.6 1M164.2 229.7l1.5 .9M164.4 222.6a.37 .37 0 0 1 .5 .2 .37 .37 0 0 1-.2 .5 .5 .5 0 0 1-.3-.7z"/>
<path d="M164.5 222.7l.2 .1 .1 .3a.24 .24 0 0 1-.3 0 .24 .24 0 0 1 0-.4zM164.6 223l-.1-.2 .4 .2M164.7 223h.2M164.7 223l-.1-.3 .1 .5-.1-.1M164.7 223h-.1M165.9 230.6l24.7 14.3M165.9 229.1v1.5M165.9 229.1l.3 .2M165.9 229.1l-.1 1.5-.8 .4v.2l24.5 14.2 1.1-.5M165.9 230.6l-.9 .5M166.7 228.9a.99 .99 0 0 1 1.2 1.1 .53 .53 0 0 1-.5 .5 .53 .53 0 0 1-.6-.4 1.02 1.02 0 0 1-.1-1.2zM166.7 229.1a.83 .83 0 0 1 .8 .1 .83 .83 0 0 1 .3 .8 .46 .46 0 0 1-.4 .5 .46 .46 0 0 1-.5-.4l-.3-.6z"/>
<path d="M166.7 228.8a.98 .98 0 0 0-.5 1 .98 .98 0 0 0 .7 .8l.3 .1 .5-.2M166.8 228.9a1.02 1.02 0 0 1 .8 1.5M167 229.3a.37 .37 0 0 0 0 .5 .37 .37 0 0 0 .4 .2M167 229.3l.2 .1a.28 .28 0 0 1 .3 .3 .28 .28 0 0 1-.3 .2l-.2-.4zM167.8 230.3l2.3 1.4M167.9 229.8l2.6 1.5 .3 .3M167.9 229.9l2.6 1.5M168.4 232.7a.38 .38 0 0 1 .4-.2 .38 .38 0 0 1 .3 .4 .38 .38 0 0 1-.5 .2 .38 .38 0 0 1-.2-.4zM168.5 232.8a.22 .22 0 0 1 .2-.2 .22 .22 0 0 1 .2 .3h-.3zM168.6 232.7h-.1l.4 .2-.2-.1M168.7 232.8h.1M168.8 232.7h.1l-.4 .2 .2-.1"/>
<path d="M169.1 231.6l.2 .1v.3M170.1 231.7v.1M170.5 231.4l.1 .1M170.5 231.4l-.4 .3M170.6 231.5l.3 .2M170.6 231.5l-.5 .3M170.9 231.7l-.5 .2-.3-.1M170.9 231.6l.8 .4 .3 .3M170.9 231.6h-.1M171 231.6l-.1 .1M171 231.6l-.5 .3 .8 .4M171 231.6l.7 .5"/>
<path d="M171.3 232.3h.1M171.3 232.3v.2M171.7 232.1h.1M171.7 232.1l-.4 .2M171.7 232.6l14.7 8.4M171.7 232.1l.1 .1M171.8 232.2l.1 .2 .2-.1M171.8 232.2l-.5 .3M172 232.3h.1M172 232.3l14.8 8.4 4.2 2.3M172 232.3h-.1M172.1 232.3h.1"/>
<path d="M172.2 232.3l-.6 .4-.3-.2M172.2 232.3l14.6 8.5M173 235.4h.5M173 235.3h.3l.2 .2h-.5zM177.5 238l.3-.1 .2 .1-.2 .2zM177.5 238h.5M178.1 236.8l.2 .2v.2M178.1 236.8l.3 .1v.3a.24 .24 0 0 1-.3-.1 .24 .24 0 0 1 0-.3zM182.6 239.4l.2 .1v.4M182.6 239.4l.2 .1 .1 .3a.24 .24 0 0 1-.3-.1 .24 .24 0 0 1 0-.3zM192.5 227l-9.2 5.3M192.5 227v19.6"/>
<path d="M192.5 227l1.3 .7v19.6M103 255.6l.2-.2a.26 .26 0 0 1 .1 .4 .26 .26 0 0 1-.4 .1zM103 258.1l.2-.1a.36 .36 0 0 1 .1 .4 .36 .36 0 0 1-.4 .3zM103.6 254v8.1M103.6 254l1.9 1M103.6 254l-1 .6v8.1M105.5 255v8.2M125.1 253.4l26.4 15.2 4.3-2.4M125.1 252.3l-20.5 11.8M127.5 252.4h.5a.23 .23 0 0 1-.2 .2 .23 .23 0 0 1-.3-.2zM127.6 257.7h.4l-.3-.1-.1 .2M127.6 257.9l.4-.1h-.3l-.1 .2"/>
<path d="M127.6 258.1l.4-.1-.3-.1-.1 .3M127.6 258.2h.4l-.3-.1-.1 .2M127.6 258.4l.4-.1h-.4v.2M127.6 258.5h.4l-.3-.1-.1 .3M127.6 258.7h.4l-.3-.1-.1 .2M127.6 258.9l.4-.1h-.3l-.1 .2M127.6 259h.4h-.4v.1M127.6 259.2l.4-.1h-.4v.2M127.6 259.4l.4-.1h-.3l-.1 .2M127.6 259.5h.4l-.3-.1-.1 .2M127.6 259.7l.4-.1h-.3l-.1 .2M127.6 259.9l.4-.1-.3-.1-.1 .3"/>
<path d="M127.6 260h.4l-.3-.1-.1 .2M127.7 257.6l.2-.1h-.3v.2M127.7 258.4h.1M127.7 258.9h.1M127.8 257.8h-.1M127.8 257.9l-.1 .1M127.8 258.1h-.1M127.8 258.3h-.1M127.8 258.6h-.1M127.8 258.8h-.1M127.8 259l-.1 .1M127.8 259.3h-.1"/>
<path d="M127.8 259.4h-.1M127.8 259.6h-.1M127.8 259.7l-.1 .1M127.8 259.9h-.1M127.8 257.5v.1M127.8 259v.1M127.8 259.4h.1M129.4 249.7v1.2M129.4 250.9l-4.3 2.5M129.4 249.7l-4.3 2.4v1.3M129.4 250.9l26.4 15.3M129.4 249.7l26.4 15.2"/>
<path d="M182 240.6a.22 .22 0 0 1 .3-.1 .22 .22 0 0 1 .2 .2l-.3 .1zM182 240.6h.5M186.4 241l4.2 2.2M186.4 243.2l.1-.1a.36 .36 0 0 1 .4-.1 .36 .36 0 0 1 .2 .4h-.1a.32 .32 0 0 1-.4 .1 .32 .32 0 0 1-.2-.3zM186.6 243.2l.2-.1 .2 .2a.25 .25 0 0 1-.2 .1 .25 .25 0 0 1-.2-.2zM186.7 243.2h.3h-.1M186.7 243.2h-.1h.3M186.7 243.2l-.1 .1h.2M186.7 243.2h.1M186.8 240.8l4.2 2.2M186.8 240.8l-.4 .2M186.8 243.2v.1"/>
<path d="M186.9 243.2l.1 .1h-.2M186.9 243.2h.1M189.6 245.4l-29 16.7M190.6 243.2v1.7M190.6 244.7l.1 .1M190.6 244.5l1.8-1v.2l-1.8 1.1M191 243l-.4 .2M192.5 246.6l-63.6 36.7M192.5 246.6l1.3 .7M193.8 247.3l-63.6 36.7-1.3-.7M102.6 262.7l2 1.2M103 260.8l.2-.1a.27 .27 0 0 1 .1 .3 .27 .27 0 0 1-.4 .1z"/>
<path d="M103.6 262.1l2 1.1h-.1M103.6 262.1l-1 .6M104.6 264.1l1.6 .9M105.4 264.5l.1 .4a.94 .94 0 0 0 1.4 .7M105.9 264.8l.1 .3M106 264.9v.2M106.1 265.2l.4 .3 .3 .1M106.9 264.6l-.9 .5M106.9 264.6h.2M106.9 264.5v.1M106.9 264.5h.2M106.9 264.5l-.8 .4"/>
<path d="M107.1 264.5l24.6 14.2v.2l-.9 .5-24.8-14.3M107.1 264.6l24.6 14.2M107.1 264.5v.1M109.5 266.7a.4 .4 0 0 1 .4-.2 .4 .4 0 0 1 .3 .4h-.1a.38 .38 0 0 1-.4 .1 .38 .38 0 0 1-.2-.3zM109.8 266.7h-.2h.3M109.9 266.7l.2 .1h-.2M109.9 266.7l-.3 .1h.3M109.9 266.7v.1M109.9 266.7h.2h-.2M114.2 269.3a.23 .23 0 0 1 .2-.1 .23 .23 0 0 1 .2 .3h-.3zM114.2 269.3h.4M118.7 272h.5"/>
<path d="M123.2 274.6h.5M127.5 260.5v-.1a.34 .34 0 0 1 .4 0 .34 .34 0 0 1 .2 .3 .35 .35 0 0 1-.4 .2 .35 .35 0 0 1-.2-.4zM127.6 260.3h.3M127.6 277.1l.1-.1a.34 .34 0 0 1 .4 0 .34 .34 0 0 1 .2 .4 .4 .4 0 0 1-.4 .1 .4 .4 0 0 1-.3-.4zM127.6 260.3l-.1 .2M127.6 260.6v.1M127.6 260.2l.4-.1h-.3l-.1 .2M127.7 260.2h.1M127.7 260.6l.3-.1-.2 .1M127.7 260.6l-.2-.1 .3 .1M127.7 260.6l-.1 .1M127.7 260.5v.1"/>
<path d="M127.7 260.3h.1M127.7 260.6l.2 .1M127.7 260.6h.1M127.8 260.6l.1 .1M127.8 260.5v.1M127.8 260.3h.1M127.8 260.1h-.1M127.9 260.3l-.1-.1-.2 .2M127.9 260.3l.1 .2M127.9 260.6v.1M127.9 277.1h-.2l.5 .2-.2-.1M128 277.2h.1"/>
<path d="M128 277.1h.2l-.5 .2 .3-.1M128.9 278.3v5M130.5 279.3l-1.5 .8M130.7 279.4l-1.7 1v-.3M150.5 268l-18.8 10.8M150.6 265.8l.2-.2a.83 .83 0 0 1 1.2 .5 .87 .87 0 0 1-1.5-.1zM150.6 265.7l.2-.1a.65 .65 0 0 1 .7-.1 .65 .65 0 0 1 .4 .7 .86 .86 0 0 1-1.4-.3zM151.1 266v.1M151.1 265.8v.2M151.1 265.8h.3M151.1 265.8l-.1 .1 .1 .1M151.1 266.1h.1"/>
<path d="M151.1 266l-.1 .1h.1M151.2 266.1h.2M151.2 266.1h-.1M151.2 266l.2 .1M151.2 266l-.1 .1M151.2 266v.1M151.3 266l.2 .1h-.1M151.4 265.8l.1 .1-.2 .1M151.4 266.2l.2-.1 .1 .2zM151.4 266.1h.1M151.4 265.8l-.1 .2M151.4 266v.1"/>
<path d="M151.4 266.2h.3M155.8 264.9v1.3M158.3 261.4h.1M158.4 261.2v.3zM158.4 261.3h.1M158.4 261.2h.1M158.5 261.3l-.2 .1M158.5 261.3h.1M158.6 261.1a.3 .3 0 0 0-.4 .1 .3 .3 0 0 0 .1 .4M158.6 261.1v.3l-.3 .3h.1M158.6 261.1l.2 .1M158.8 261.2v.2"/>
<path d="M158.8 261.2v.3l-.4 .2M158.8 261.8l.1 .3M158.8 261.4l-.2 .3h-.2M158.8 261.4l.3 .2v.2l-.4-.1M159 261.5l.1-.1a.25 .25 0 0 1 .1 .4 .25 .25 0 0 1-.4 0M159.1 262.2l.3-.2 1.2 .8-.3 .1zM159.2 262.2l1.1 .6M159.3 261.4l-.4 .1M159.3 261.4l1.6 .9v.4l-.4 .4-1.6-1M159.3 261.4v.2a.42 .42 0 0 1-.4 .5M159.5 261.5l1.2 .8v.3l-1.2-.7zM159.5 261.7l1.2 .6"/>
<path d="M159.8 262.6l-4 2.3M160.3 262.8v.1M160.5 262.7l-.2 .1M160.7 262.3v.2M160.7 262.3h.1M129 280.1l.2 .2"/>
<circle cx="87.7" cy="59.8" r=".16"/>
<circle cx="49" cy="76.3" r=".21"/>
<circle cx="160.5" cy="69.9" r=".08"/>
<circle cx="93" cy="108.9" r=".23"/>
<circle cx="120" cy="124" r=".18"/>
<circle cx="120" cy="129.2" r=".18"/>
<circle cx="22.6" cy="178.4" r=".23"/>
<circle cx="22.6" cy="178.4" r=".38"/>
<circle cx="53.6" cy="182.3" r=".24"/>
<circle cx="24.7" cy="204.9" r=".32"/>
<circle cx="24.7" cy="204.8" r=".8"/>
<circle cx="28.5" cy="205.3" r=".22"/>
<circle cx="40.4" cy="206.8" r=".24"/>
<circle cx="46.4" cy="207.6" r=".22"/>
<circle cx="169.2" cy="231.7" r=".2"/>
<circle cx="188.1" cy="236.5" r=".22"/>
<circle cx="109.8" cy="266.7" r=".22"/>
<circle cx="118.9" cy="272" r=".22"/>
<circle cx="123.4" cy="274.6" r=".22"/>
<circle cx="127.9" cy="277.2" r=".22"/>
<circle cx="158.4" cy="261.4" r=".16"/>
</g>
<text font-size="4.8" x="8.6" y="11.5">ART. 331330 - Mesa de centro LYS de un cajón.</text>
<g font-size="4.1">
<text x="105.8" y="26.5">Una vez armada la estructura tipo &quot;U&quot; entre M-</text>
<text x="16.3" y="34.1">atornillar tres pernos mini fix.</text>
<text x="21.6" y="30.1">En el frente de cajón O</text>
<text x="108.2" y="34.5">pernos mini fix girando 180 grados las cajas</text>
<text x="108.8" y="30.5">N-M, ingrese el frente de cajón O ajuste los</text>
<text x="111.8" y="38.5">mini fix. Habiendo agregado el adhesivo</text>
<text x="110.1" y="42.5">anteriormente. Luego ajuste el fondo y los</text>
<text x="110.8" y="46.5">costados mediante los dos tornillos 4 cm.</text>
<text x="117.4" y="167">Desde abajo introduzca el piso de cajón</text>
<text x="113.8" y="171">sobre el canal del frente de cajón O, y clave</text>
<text x="116.2" y="175">este siguiendo una escuadra correcta del</text>
<text x="120.7" y="179">cajón sobre los filos inferiores de los</text>
<text x="134.4" y="183">costados y del fondo.</text>
<text x="114.7" y="187">Atornille las guías metálicas como muestra</text>
<text x="122.5" y="191">la figura mediante 4 tornillos 2 cm.</text>
<text x="19" y="252.1">Haga coincidir la perforación lateral del</text>
<text x="19.8" y="256.1">refuerzo de cajón con el perno mini fix</text>
<text x="18.6" y="260.1">colocado en el frente de cajón E, ajuste</text>
<text x="18.4" y="264.1">las piezas girando la caja mini fix media</text>
<text x="31.5" y="268.1">vuelta en sentido horario.</text>
<text x="17.3" y="272.1">Finalmente ajuste el refuerzo al fondo de</text>
<text x="20.5" y="276.1">cajón G mediante un tornillo de 4 cm.</text>
</g>
<g font-size="4">
<text x="46.2" y="69.3">O</text>
<text x="159.8" y="85.4">M</text>
<text x="123.6" y="93.5">N</text>
<text x="100.6" y="118.8">M</text>
<text x="163.7" y="121.9">O</text>
<text x="83.5" y="161.3">O</text>
<text x="188" y="233.6">O</text>
<text x="133.4" y="242.7">N</text>
</g>
<text font-size="3.6" x="188.8" y="289.3">Pagina 2</text>
<text font-size="3.4" x="165.3" y="275.7">REFUERZO CAJON</text>
</svg>
